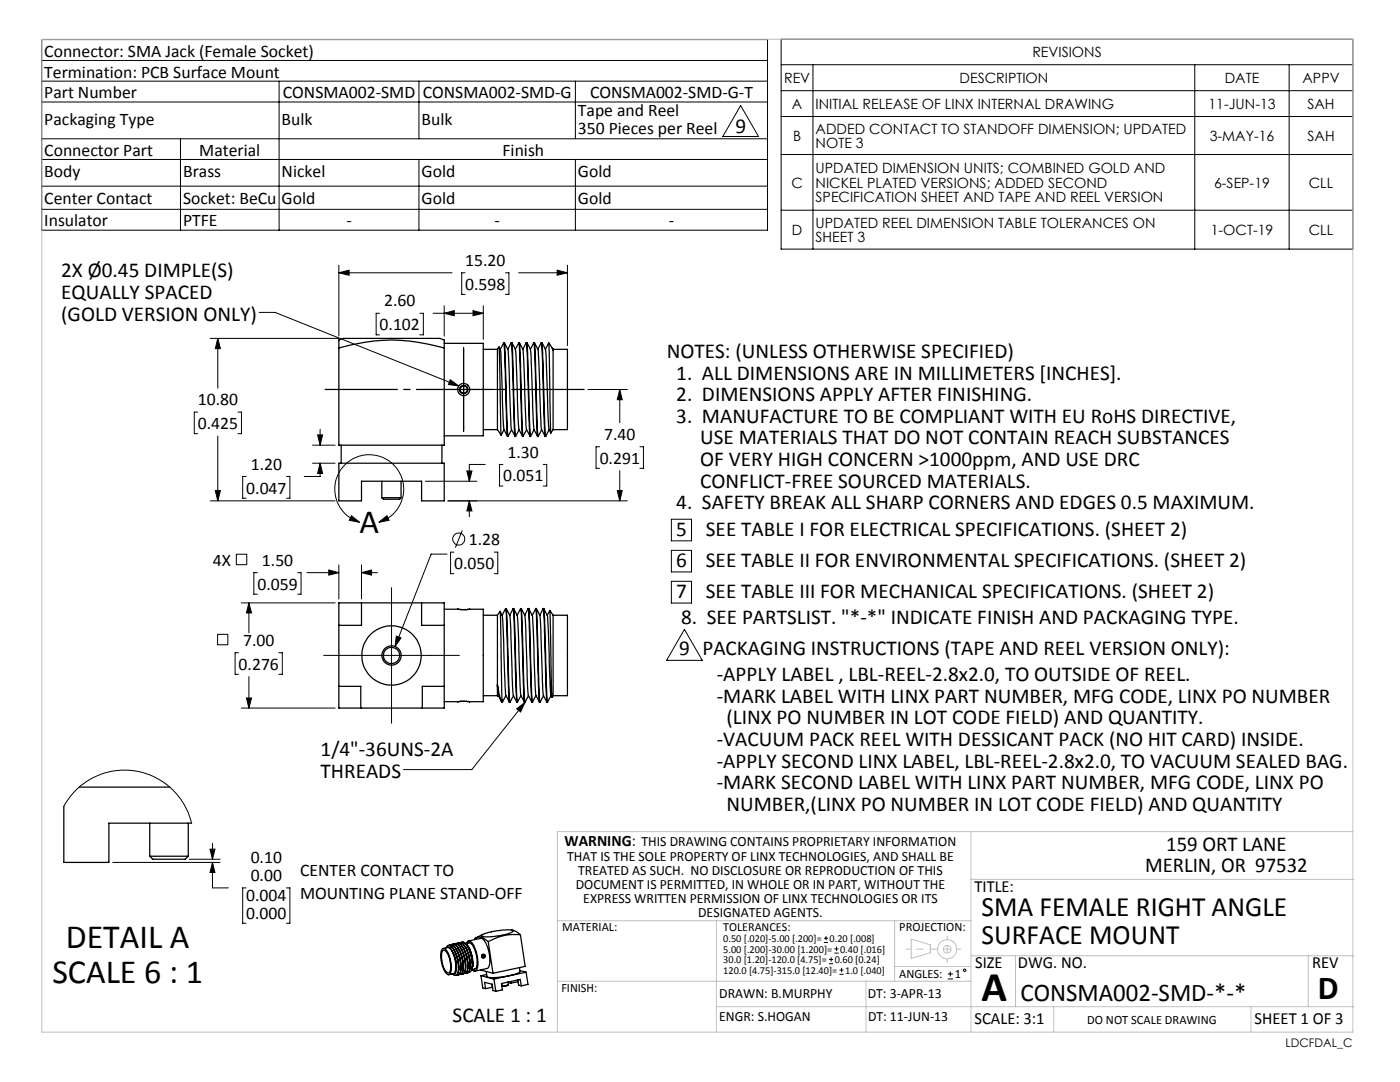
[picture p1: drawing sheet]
<svg xmlns="http://www.w3.org/2000/svg" width="279mm" height="216mm" viewBox="0 0 279 216" stroke-linecap="round" stroke-linejoin="round" font-family="sans-serif">
<g fill="none" stroke="#000" stroke-width=".2">
<path d="M8.3 7.9h144.9v38h-144.9zM8.3 12.1h144.9M8.3 16.2h144.9M55.7 16.2v29.7M83.6 16.2v11.5M114.8 16.2v11.5M155.9 7.8h114.1v41.9h-114.1zM155.9 12.9h114.1M155.9 18.1h114.1M162.2 12.9v36.8M238.4 12.9v36.8M257.3 12.9v36.8"/>
<path d="M8.3 20.4h144.9M8.3 27.7h144.9M8.3 31.8h144.9M8.3 37.1h144.9M36 27.7v18.2M83.6 31.8v14.1M114.8 31.8v14.1M147.8 21.1l3.6 6.1h-7.1zM155.9 23.2h114.1M155.9 30.8h114.1M8.3 41.8h144.9M67.6 54.4l2.1-.5v1z"/>
<path d="M67.6 54.4h22.6M67.6 52.9v14.2M92.8 54.4h-.7v4.3h.7M100.9 54.4h.7v4.3h-.7M103.5 54.4h9.7M111.2 53.9l2 .5-2 .5zM113.2 52.9v16.1M155.9 41.9h114.1M41.9 67.5h25.8M43.5 67.5l.5 2.1h-1zM43.5 67.5v10M51.7 62.3h3.2l36.6 14.7"/>
<path d="M75.7 62.5h-.6v4.3h.6M83.8 62.5h.7v4.3h-.7M84.2 77.7h16.7M86.4 62.5h10M88.7 62.5l2-.5v1zM88.7 61v6.1M89.9 75.8l1.6 1.2-2-.3zM92.5 69.4v16.7M94.4 62l2 .5-2 .5zM96.4 61v6.7M117.3 77.7h7.9M123.7 77.7l.5 2.1h-1z"/>
<path d="M123.7 77.7v6.6M39.4 82.2h-.6v4.3h.6M41.9 99.9h25M43 97.9h1l-.5 2zM43.5 87v12.9M47.5 82.2h.7v4.3h-.7M49.1 95.1h-.7v4.3h.7M57.2 95.1h.7v4.3h-.7M62.4 92.4h4.5M62.4 88.8h4.5M63.4 86.8h1l-.5 2zM63.9 92.4v2.7h-3.2"/>
<path d="M63.9 85.7v3.1M63.9 92.4l.5 2.1h-1zM84.9 96h10.3M89.4 99.9h35.8M93.2 94h1l-.5 2zM93.7 99.9l.5 2.1h-1zM93.7 99.9v3.2M96.8 92.7h-3.1v3.3M100.4 92.7h-.7v4.3h.7M108.4 92.7h.7v4.3h-.7M119.7 89.1h-.7v4.4h.7M123.2 97.9h1l-.5 2z"/>
<path d="M123.7 93.9v6M127.7 89.1h.7v4.4h-.7M47.2 110.6h2v2.1h-2zM51.4 114.3h-.7v4.3h.7M59.4 114.3h.7v4.3h-.7M61.2 114.3h6.4M65.6 113.7l2 .6-2 .5zM67.6 112.7v6.8M70.1 102.9l1.7 1.3-2.1-.4zM71.8 104.2a6.9 6.9 0 0 1-3.7-10.6 6.9 6.9 0 0 1 11.2 0 6.9 6.9 0 0 1-3.7 10.6M72.1 114.3l2.1-.6v1.1zM72.1 114.3h3.2"/>
<path d="M72.1 112.7v6.8M75.6 104.2l1.6-1.3 .4 .9zM78.1 117.3v27M89.2 110.6h-3.2l-7.2 18.4M90.6 110.2h-.7v4.3h.7M92.3 105.8l-1.4 3.5M98.6 110.2h.7v4.3h-.7M134 103.6h4v4.3h-4zM134 109.8h4v4.3h-4zM134 116h4v4.3h-4zM43.4 126.6h2.1v2.1h-2.1zM47.6 130.2h-.7v4.3h.7"/>
<path d="M48.2 120.3h18.7M49.2 139.3h1l-.5 2zM49.7 120.3v6M49.7 135v6.3M49.7 120.3l.5 2h-1zM55.6 130.2h.7v4.3h-.7M64.6 130.8h27.1M79.1 126.9l.9 .4-1.2 1.7zM136.6 125.6l3.6 6.2h-7.2zM48.2 141.3h18.7M103.1 141.4l1.7-1.2-.9 1.9zM104.8 140.2l-10.6 13.4h-13.7"/>
<path d="M12.7 160.9l.8-1.3 1.7-2 1.2-1.1 2.2-1.3 2.2-.9 1.7-.5 1.7-.1h2.2l2.3 .5 2 .8 1.8 1 1.4 1.1 1.4 1.4 1.5 2 .8 1.8 .6 2M22.5 172.1h21.4M37.7 171.4h6.2M41.9 169.4h1l-.5 2zM42.4 172.1l.5 2h-1zM42.4 172.1v5.1h3.2M42.4 168.3v3.1M49.1 177.2h-.7v7h.7M57.2 177.2h.7v7h-.7M164.4 188.1h.8M164.4 187.2h.8M164.9 186.8v.8"/>
<path d="M165.5 192.3h.8M165.5 191.5h.8M165.9 191v.9M166.5 190.2h.9M166.5 189.3h.9M166.9 188.9v.9M167.5 194.4h.8M167.5 193.6h.8M168 193.1v.9M189.2 195.3h1M189.2 194.3h1M189.7 193.9v.9"/>
<circle cx="91.5" cy="107.6" r="1.21"/>
<circle cx="192.5" cy="193.6" r=".23"/>
</g>
<g fill="none" stroke="#c0c0c0" stroke-width=".2">
<path d="M8.4 7.8h261.6v198.2h-261.6zM193.8 165.9v40.1M193.8 175.5h76.4M270 165.9h-158.8v40.1M111.2 195.8h82.6M111.2 183.7h82.6M143 183.7v22.3M172.8 195.8v10.2M178.5 192.9h15.3M178.5 183.7v12.1M181.9 187.4l3.8 1.1v1.6l-3.8 1.1zM193.8 190.7h76.4"/>
<path d="M202.7 190.7v10.2M261.1 190.7v10.2M143 200.9h127.2M210.3 200.9v5.1M249.7 200.9v5.1"/>
<circle cx="189" cy="189.4" r=".76"/>
<circle cx="189" cy="189.4" r="1.91"/>
</g>
<path d="M116.6 77.7h-51.7" fill="none" stroke="#000" stroke-width=".25" stroke-dasharray="15.2 1.3 1.3 1.3" stroke-dashoffset=".8"/>
<path d="M180.9 189.4h5.4M186.3 189.4h5.5" fill="none" stroke="#c0c0c0" stroke-width=".2" stroke-dasharray="15.2 1.3 1.3 1.3" stroke-dashoffset="14.4"/>
<path d="M189 192v-5.2" fill="none" stroke="#c0c0c0" stroke-width=".2" stroke-dasharray="15.2 1.3 1.3 1.3" stroke-dashoffset="14.5"/>
<g fill="#000">
<path d="M111.2 53.9l2 .5-2 .5zM67.6 54.4l2.1-.5v1zM94.4 62l2 .5-2 .5zM88.7 62.5l2-.5v1zM93.2 94h1l-.5 2zM93.7 99.9l.5 2.1h-1zM63.9 92.4l.5 2.1h-1zM63.4 86.8h1l-.5 2zM43.5 67.5l.5 2.1h-1zM43 97.9h1l-.5 2zM72.1 114.3l2.1-.6v1.1zM65.6 113.7l2 .6-2 .5zM49.7 120.3l.5 2h-1zM49.2 139.3h1l-.5 2zM79.1 126.9l-.3 2.1 1.2-1.7zM41.9 169.4h1l-.5 2zM42.4 172.1l.5 2h-1z"/>
<path d="M89.9 75.8l1.6 1.2-2-.3zM103.1 141.4l1.7-1.2-.9 1.9z"/>
<path d="M123.7 77.7l.5 2.1h-1zM123.2 97.9h1l-.5 2z"/>
<path d="M75.6 104.2l1.6-1.3 .4 .9zM70.1 102.9l1.7 1.3-2.1-.4z"/>
</g>
<g fill="none" stroke="#000" stroke-width=".25">
<path d="M67.6 69.4a35.6 35.6 0 0 1 21.1 0M67.6 69.4v-1.6l.9-.3h19.3l.9 .3v1.6M67.6 69.4v19.4h21.1v-19.4M88.7 68.5h7.7v18.5h-7.7M96.4 69.7h2.9M99.3 69.7v16M99.3 69.7l.3-.4 .4 17.5M99.6 69.3l.3 .4 .1 1.1 .4 12.6a5.3 5.3 0 0 0 .9 3.7M100.5 68.4l.2 2 .5 15.7 .1 1h.1M100.6 68.4l.8 18.7 .7-1.3M100.6 68.4l.8 1.6 .5 13.4a4.9 4.9 0 0 0 .9 3.7M100.6 68.4l-.8 1.3"/>
<path d="M102 68.4l-.6 1.3M102 68.4l.3 3.5 .3 13.2 .1 1.8 .2 .2M102.1 68.4l.1 .5 .1 1.5 .6 16.7 .7-1.3M102.2 68.4a5.1 5.1 0 0 1 .8 3.6l.4 11.4a5.3 5.3 0 0 0 .9 3.7M103.5 68.4l.2 2 .5 15.7 .1 1h.1M103.6 68.4l.8 18.7 .7-1.3M103.6 68.4l.8 1.6 .5 13.4a4.9 4.9 0 0 0 .9 3.7M103.6 68.4l-.8 1.3M105 68.4l-.6 1.3M105 68.4l.3 3.5 .3 13.2 .1 1.8 .2 .2M105.1 68.4l.1 .5 .1 1.5 .6 16.7 .7-1.3M105.2 68.4a5.1 5.1 0 0 1 .8 3.6l.4 10.6a7.1 7.1 0 0 0 .9 4.5"/>
<path d="M106.5 68.4l.2 2 .5 15.7 .1 1h.1M106.6 68.4l.8 18.7 .7-1.3M106.6 68.4l.8 1.6 .5 13.4a4.9 4.9 0 0 0 .9 3.7M106.6 68.4l-.8 1.3M108 68.4l-.6 1.3M108 68.4l.3 4.3 .4 13v1.2l.2 .2M108.1 68.4l.1 .5 .1 1.5 .4 14 .2 2.7 .7-1.3M108.2 68.4a5.1 5.1 0 0 1 .8 3.6l.4 10.6a7.3 7.3 0 0 0 .5 3.8M109.5 68.4l-.7 1.3M109.5 68.4l.4 18M109.5 68.4l.9 1.4M110.2 69.5l.2 .3"/>
<path d="M110.4 69.7v.1M110.4 69.8v15.9M110.4 69.7h2.8v16h-2.8M67.6 92.4h21.1v7.5h-4.6v-3.9h-12v3.9h-4.5zM68.1 88.8v3.6M76.2 99.3h3.8M76.2 99.3l.3 .3h2.2a1.34 1.34 0 0 0 1.3-.3M76.2 96v3.3M80 96v3.3M88.2 88.8v3.6M96.4 85.7h2.9M99.3 85.7l.7 1.1"/>
<path d="M100.6 85.8l-.6 1M110.4 85.7l-.5 .7M67.6 120.3h21.1v21h-21.1zM67.6 136.9h4.4v4.4M72.1 120.3v4.5h-4.5M84.1 120.3v4.5h4.6M88.7 121.6h2.6M88.7 136.9h-4.4v4.4M91.3 121.6h.1M91.3 121.6h2.4M91.4 121.6h2.3M93.7 121.6h2.7v18.4h-2.7"/>
<path d="M96.4 122.8h2.9M96.4 138.8h2.9M99.3 136.7l.1 2.1M99.3 136.7l.1 2.3M99.3 136.7l.5 2.6 .4 .9M99.3 136.7v2.1M99.3 122.8v13.9M99.3 138.8l.1 .2M99.4 138.8l.6 1.1M99.4 138.8v.2M99.8 122l.4 .8M99.8 122l.4 17.7"/>
<path d="M99.8 122l-.5 .8M100.2 139.7l.1 .4M100.2 139.7v.5M100.2 122.8l.7-1.4 .8 18.8 .8-1.4M100.2 122.8l.8 16M100.9 121.4l.2 .3 .1 2.5 .3 12.4 .3 3.5M101 138.8l-.8 1.4M101 138.8l.7 1.3M101 121.4a5.4 5.4 0 0 1 .9 3.8l.4 11.2a5.8 5.8 0 0 0 .9 3.7M102.4 121.5l.8 18.7 .8-1.4M102.4 121.4l-.7 1.4M102.4 121.4h.1"/>
<path d="M102.5 121.4l.7 1.4M102.5 121.4l.8 18.7M103.2 122.8l.7-1.4 .8 18.8 .8-1.4M103.2 122.8l.8 16M103.9 121.4l.2 .6 .1 2.2 .3 12.4 .3 3.5M104 138.8l.7 1.3M104 121.4l.7 1.4M104.7 122.8l.6 13.6a5.8 5.8 0 0 0 .9 3.7M105.4 121.5l.8 18.7 .8-1.4M105.4 121.4l-.7 1.4M105.4 121.4h.1M105.5 121.4l.7 1.4"/>
<path d="M105.5 121.4l.8 18.7M106.2 122.8l.8 16M106.9 121.5l.8 18.7 .8-1.4M106.9 121.4l-.7 1.4M106.9 121.4h.1M107 138.8l.7 1.3M107 121.4l.2 3.6 .3 11.6 .3 3.5M107 121.4l.7 1.4M107.7 122.8l.7 16M108.4 121.5l.3 3.5 .2 11.6 .3 3.6 .8-1.4M108.4 121.4l-.7 1.4M108.4 121.4h.1"/>
<path d="M108.4 138.8l.7 1.3M108.5 121.4l.7 1.4M108.5 121.4l.8 18.7M109.2 122.8l.5-1 .4 17.3M109.2 122.8l.8 16M109.7 121.8l.7 1M110 138.8l.1 .3M110.4 122.8v16M110.4 122.8h2.8v16h-2.8M110.4 138.8l-.3 .3M15.8 157.1h18.1M88.7 140h2.6"/>
<path d="M91.3 140h.1M91.3 140h2.4M91.4 140h2.3M12.7 160.9v11.2h9v-7.8h16.5M29.9 170.9h7.7M29.9 170.9l.6 .6h6.5l.6-.6M29.9 164.3v6.6M37.6 164.3v6.6M88.3 189.3h.1a1.98 1.98 0 0 1 1.4 1.8 3.7 3.7 0 0 1-.1 3.4 1.26 1.26 0 0 1-1.2-1.1v-.2a4.3 4.3 0 0 1-.2-3.9zM88.4 189.7l.1-.1a1.66 1.66 0 0 1 1.2 1.5 3.3 3.3 0 0 1-.1 3 1.25 1.25 0 0 1-1.1-1.3l-.1-.1a3.6 3.6 0 0 1 0-3zM89.3 189.1h.1a3.1 3.1 0 0 1 1.5 2.5 2.88 2.88 0 0 1-.3 2.9l-.4-.2M89.3 189.1l.1-.1a.84 .84 0 0 1 1.1 .3"/>
<path d="M89.3 189.1a2.34 2.34 0 0 1 1.4 2 3.5 3.5 0 0 1-.1 3.1l-1 .3M89.3 189.1l-.8 .2M89.7 188.6a.73 .73 0 0 1 1.1 .5 7 7 0 0 1 1 5.1l-.3 .3h-.3M89.9 188.5a1.34 1.34 0 0 1 1.3 1 6.4 6.4 0 0 1 .5 4.8l-.2 .2M90 188.7a6.6 6.6 0 0 1 1.3 5.6l-.3 .3M90 188.7a.56 .56 0 0 0-.6-.1 .56 .56 0 0 0-.3 .5M90 188.7l.5 .6M90.2 188.5a1.14 1.14 0 0 1 1.4 1 6.4 6.4 0 0 1 .5 4.8l-.4 .1M90.2 189.8l.7 1.4 .2 1.6v.8M90.2 189.7v.1M90.4 188.4h.1M90.4 188.4a1.75 1.75 0 0 1 1.4 1.4 6 6 0 0 1 .4 4.4l-.3 .3"/>
<path d="M90.5 189.3a6.5 6.5 0 0 1 .7 5.2l-.1 .1-.5-.1M90.5 189.4a6.4 6.4 0 0 1 1 4.3M90.6 188.4a.93 .93 0 0 1 1.3 .7 6.5 6.5 0 0 1 .7 5.1l-.5 .1M90.8 188.3h.1M90.9 188.3a1.75 1.75 0 0 1 1.3 1.4 6.1 6.1 0 0 1 .4 4.5l-.2 .1M91 189.3l.8 1.7 .2 2.3M91 194.6h.1M91.1 188.3a.93 .93 0 0 1 1.2 .6 6.5 6.5 0 0 1 .8 5.2l-.2 .1h-.3M91.3 188.2a1.32 1.32 0 0 1 1.2 1.1 6.4 6.4 0 0 1 .6 4.8l-.3 .1M91.4 189.2a6.4 6.4 0 0 1 1 4.3M91.4 194.5h.1M91.5 188.2a.73 .73 0 0 1 1.1 .5 6.3 6.3 0 0 1 .9 5.3l-.2 .1h-.2"/>
<path d="M91.8 188.1a1.34 1.34 0 0 1 1.2 1.1 6.4 6.4 0 0 1 .6 4.8l-.3 .1M91.9 189.1a6.4 6.4 0 0 1 1 4.3M92 193.3v.3M92 188.1a.73 .73 0 0 1 1.1 .5l.9 2 .3 1.7M92.2 188a1.32 1.32 0 0 1 1.3 1.1l.6 2M92.4 189a6.5 6.5 0 0 1 .9 4.3M92.8 188.9a6.4 6.4 0 0 1 1 4.3M92.9 188.2a5.7 5.7 0 0 1 1.4 4.7l-.2-1.8M93 188.3l.6-.2a2.34 2.34 0 0 1 1.4 2.1 3.5 3.5 0 0 1-.2 3.1l-.7 .2M93.1 188.3a.59 .59 0 0 1 .5-.6 .59 .59 0 0 1 .7 .5v.1a6.2 6.2 0 0 1 .8 5.3l-.4 .2-.5-.3M93.2 188.6a5.9 5.9 0 0 1 1 4.8M93.3 188.8l.8 1.8 .2 2.2"/>
<path d="M93.5 187.7l2.4-.4a1.96 1.96 0 0 1 1.4 1.7 5.1 5.1 0 0 1 0 4.2l-2.5 .6M94.1 191.1l.2 1.2M94.3 192.3l-.1 .8a.63 .63 0 0 1-.6 .9M94.3 192.8h.1M94.8 187.2a1.85 1.85 0 0 1 2.4 .5l.2 .2M94.8 187.2l.1 .3M95.9 193.5l2.5 .7M96 194.7l.3 2.4 .6 .2M96 194.7l2.6 .7M96.1 186.6l.8-.4 1.3-.3 2.5-.3a2.39 2.39 0 0 1 1.7 .2 10.7 10.7 0 0 1-5.1 1.1h-1.1l-.1-.1zM96.4 186.4l-1.6 .8M97.1 194.5l-1.1 .2"/>
<path d="M97.4 187.9l1 6.3M98.2 196.4l.1 .6-1.4 .3M98.2 196.4l.2 1.3 .6 .1M98.2 196.4l-1.5-.4 .2 1.3M98.6 195.4l.4 2.4M100.1 196.3l.1 .4 1.3-.2M101.5 196.5l-.6 .3-.7-.1M101.9 195.9l.1 .3M102 196.2l-.6-.2 .1 .5M102.1 185.6a2.74 2.74 0 0 1 1.8 .9M103.3 195.6v.3l-1.3 .3M103.3 195.5l.2 1.1 .5 .1"/>
<path d="M103.7 193.1l.1 .8-.5 .3-1.7 .5-2.8 .4a1.67 1.67 0 0 1-1.6-.3l-.2-.9M103.8 193.7l1.2 .3M103.9 186.5a10.6 10.6 0 0 0-6.5 1.4M103.9 186.5l.9 6.3-6.4 1.4M104 196.7l-.2-1.3-3.7 .9 .2 1.2-1.3 .3M105 194l-6.4 1.4M105 194l.4 2.4-1.4 .3"/>
<circle cx="92.5" cy="77.7" r=".84"/>
<circle cx="92.5" cy="77.7" r="1.21"/>
<circle cx="92.5" cy="77.7" r=".71"/>
<circle cx="78.1" cy="130.8" r="1.93"/>
<circle cx="78.1" cy="130.8" r="1.62"/>
<circle cx="78.1" cy="130.8" r="5.9"/>
<circle cx="96.4" cy="190.8" r=".23"/>
<circle cx="96.5" cy="190.8" r=".28"/>
<circle cx="96.5" cy="190.8" r=".4"/>
</g>
<text font-size="8.5" x="195.9" y="199.7">A</text>
<g font-size="6.8">
<text x="71.8" y="106.4">A</text>
<text x="13.1" y="189.2">DETAIL A</text>
<text x="10.5" y="196.1">SCALE 6 : 1</text>
</g>
<text font-size="6.7" x="263" y="199.4">D</text>
<g font-size="5.6">
<text x="195.9" y="182.8">SMA FEMALE RIGHT ANGLE</text>
<text x="195.9" y="188.4">SURFACE MOUNT</text>
</g>
<text font-size="5.1" x="203.6" y="199.7">CONSMA002-SMD-*-*</text>
<g font-size="4.2">
<text x="146.8" y="26.4">9</text>
<text x="12.2" y="55.3">2X Ø0.45 DIMPLE(S)</text>
<text x="12.2" y="59.7">EQUALLY SPACED</text>
<text x="12.2" y="64">(GOLD VERSION ONLY)</text>
<text x="133.1" y="71.4">NOTES: (UNLESS OTHERWISE SPECIFIED)</text>
<text x="135" y="75.7">1. ALL DIMENSIONS ARE IN MILLIMETERS [INCHES].</text>
<text x="135" y="80">2. DIMENSIONS APPLY AFTER FINISHING.</text>
<text x="135" y="84.4">3. MANUFACTURE TO BE COMPLIANT WITH EU RoHS DIRECTIVE,</text>
<text x="139.8" y="88.7">USE MATERIALS THAT DO NOT CONTAIN REACH SUBSTANCES</text>
<text x="139.8" y="93">OF VERY HIGH CONCERN &gt;1000ppm, AND USE DRC</text>
<text x="135" y="101.6">4. SAFETY BREAK ALL SHARP CORNERS AND EDGES 0.5 MAXIMUM.</text>
<text x="139.8" y="97.3">CONFLICT-FREE SOURCED MATERIALS.</text>
<text x="134.9" y="106.9">5</text>
<text x="140.9" y="106.9">SEE TABLE I FOR ELECTRICAL SPECIFICATIONS. (SHEET 2)</text>
<text x="134.9" y="113.1">6</text>
<text x="140.9" y="113.1">SEE TABLE II FOR ENVIRONMENTAL SPECIFICATIONS. (SHEET 2)</text>
<text x="134.9" y="119.3">7</text>
<text x="140.9" y="119.3">SEE TABLE III FOR MECHANICAL SPECIFICATIONS. (SHEET 2)</text>
<text x="135.9" y="124.5">8. SEE PARTSLIST. &quot;*-*&quot; INDICATE FINISH AND PACKAGING TYPE.</text>
<text x="135.5" y="130.7">9 PACKAGING INSTRUCTIONS (TAPE AND REEL VERSION ONLY):</text>
<text x="143.1" y="135.9">-APPLY LABEL , LBL-REEL-2.8x2.0, TO OUTSIDE OF REEL.</text>
<text x="143.1" y="140.2">-MARK LABEL WITH LINX PART NUMBER, MFG CODE, LINX PO NUMBER</text>
<text x="143.1" y="148.9">-VACUUM PACK REEL WITH DESSICANT PACK (NO HIT CARD) INSIDE.</text>
<text x="145" y="144.6">(LINX PO NUMBER IN LOT CODE FIELD) AND QUANTITY.</text>
<text x="64" y="150.9">1/4&quot;-36UNS-2A</text>
<text x="64" y="155.2">THREADS</text>
<text x="143.1" y="153.2">-APPLY SECOND LINX LABEL, LBL-REEL-2.8x2.0, TO VACUUM SEALED BAG.</text>
<text x="143.1" y="157.5">-MARK SECOND LABEL WITH LINX PART NUMBER, MFG CODE, LINX PO</text>
<text x="145" y="161.8">NUMBER,(LINX PO NUMBER IN LOT CODE FIELD) AND QUANTITY</text>
<text x="232.7" y="169.9">159 ORT LANE</text>
<text x="228.5" y="174.1">MERLIN, OR 97532</text>
<text x="90.3" y="204">SCALE 1 : 1</text>
</g>
<g font-size="3.5">
<text x="8.8" y="11.3">Connector: SMA Jack (Female Socket)</text>
<text x="8.8" y="15.5">Termination: PCB Surface Mount</text>
<text x="8.8" y="19.6">Part Number</text>
<text x="56.4" y="19.6">CONSMA002-SMD</text>
<text x="84.4" y="19.6">CONSMA002-SMD-G</text>
<text x="115.3" y="23.1">Tape and Reel</text>
<text x="117.7" y="19.6">CONSMA002-SMD-G-T</text>
<text x="8.8" y="24.9">Packaging Type</text>
<text x="56.2" y="24.9">Bulk</text>
<text x="84.1" y="24.9">Bulk</text>
<text x="115.3" y="26.6">350 Pieces per Reel</text>
<text x="8.8" y="35.4">Body</text>
<text x="8.8" y="31.1">Connector Part</text>
<text x="36.5" y="35.4">Brass</text>
<text x="39.8" y="31.1">Material</text>
<text x="56.2" y="35.4">Nickel</text>
<text x="84.1" y="35.4">Gold</text>
<text x="100.3" y="31.1">Finish</text>
<text x="115.3" y="35.4">Gold</text>
<text x="8.8" y="40.8">Center Contact</text>
<text x="36.5" y="40.8">Socket: BeCu</text>
<text x="56.2" y="40.8">Gold</text>
<text x="84.1" y="40.8">Gold</text>
<text x="115.3" y="40.8">Gold</text>
<text x="8.8" y="45.2">Insulator</text>
<text x="36.5" y="45.2">PTFE</text>
<text x="69.1" y="45.2">-</text>
<text x="98.7" y="45.2">-</text>
<text x="133.5" y="45.2">-</text>
<text x="92.8" y="53.1">15.20</text>
<text x="92.8" y="57.8">0.598</text>
<text x="75.8" y="65.9">0.102</text>
<text x="76.7" y="61.1">2.60</text>
<text x="39.5" y="80.9">10.80</text>
<text x="39.5" y="85.6">0.425</text>
<text x="120.6" y="87.8">7.40</text>
<text x="50" y="93.7">1.20</text>
<text x="101.3" y="91.3">1.30</text>
<text x="119.7" y="92.5">0.291</text>
<text x="49.1" y="98.5">0.047</text>
<text x="100.4" y="96.1">0.051</text>
<text x="42.5" y="112.9">4X</text>
<text x="52.3" y="112.9">1.50</text>
<text x="90.6" y="113.6">0.050</text>
<text x="93.6" y="108.8">1.28</text>
<text x="51.4" y="117.7">0.059</text>
<text x="48.5" y="128.9">7.00</text>
<text x="47.6" y="133.6">0.276</text>
<text x="50" y="172.3">0.10</text>
<text x="49.1" y="179.8">0.004</text>
<text x="50" y="175.8">0.00</text>
<text x="59.9" y="174.8">CENTER CONTACT TO</text>
<text x="59.9" y="179.5">MOUNTING PLANE STAND-OFF</text>
<text x="49.1" y="183.3">0.000</text>
</g>
<g font-size="3.4">
<text x="194.5" y="178">TITLE:</text>
<text x="194.6" y="193.2">SIZE</text>
<text x="203.1" y="193.2">DWG. NO.</text>
<text x="261.9" y="193.2">REV</text>
<text x="194.5" y="204.3">SCALE: 3:1</text>
<text x="250.4" y="204.3">SHEET 1 OF 3</text>
</g>
<text font-size="3.2" x="112.7" y="168.8">WARNING:</text>
<g font-size="2.8">
<text x="206" y="11.4">REVISIONS</text>
<text x="156.5" y="16.5">REV</text>
<text x="191.5" y="16.5">DESCRIPTION</text>
<text x="244.4" y="16.5">DATE</text>
<text x="259.9" y="16.5">APPV</text>
<text x="158" y="21.7">A</text>
<text x="162.8" y="21.7">INITIAL RELEASE OF LINX INTERNAL DRAWING</text>
<text x="241.2" y="21.7">11-JUN-13</text>
<text x="260.9" y="21.7">SAH</text>
<text x="158.3" y="28.1">B</text>
<text x="162.8" y="26.7">ADDED CONTACT TO STANDOFF DIMENSION; UPDATED</text>
<text x="162.8" y="29.5">NOTE 3</text>
<text x="241.4" y="28.1">3-MAY-16</text>
<text x="260.9" y="28.1">SAH</text>
<text x="162.8" y="34.6">UPDATED DIMENSION UNITS; COMBINED GOLD AND</text>
<text x="157.9" y="37.4">C</text>
<text x="162.8" y="37.4">NICKEL PLATED VERSIONS; ADDED SECOND</text>
<text x="162.8" y="40.2">SPECIFICATION SHEET AND TAPE AND REEL VERSION</text>
<text x="242.3" y="37.4">6-SEP-19</text>
<text x="261.2" y="37.4">CLL</text>
<text x="158" y="46.9">D</text>
<text x="162.8" y="45.4">UPDATED REEL DIMENSION TABLE TOLERANCES ON</text>
<text x="241.6" y="46.9">1-OCT-19</text>
<text x="261.2" y="46.9">CLL</text>
<text x="162.8" y="48.3">SHEET 3</text>
<text x="113.2" y="171.8">THAT IS THE SOLE PROPERTY OF LINX TECHNOLOGIES, AND SHALL BE</text>
<text x="128" y="168.8">THIS DRAWING CONTAINS PROPRIETARY INFORMATION</text>
<text x="114.9" y="177.4">DOCUMENT IS PERMITTED, IN WHOLE OR IN PART, WITHOUT THE</text>
<text x="115.4" y="174.6">TREATED AS SUCH. NO DISCLOSURE OR REPRODUCTION OF THIS</text>
<text x="116.4" y="180.2">EXPRESS WRITTEN PERMISSION OF LINX TECHNOLOGIES OR ITS</text>
<text x="139.3" y="183.1">DESIGNATED AGENTS.</text>
<text x="143.5" y="199.2">DRAWN: B.MURPHY</text>
<text x="143.5" y="203.7">ENGR: S.HOGAN</text>
<text x="173.2" y="199.2">DT: 3-APR-13</text>
<text x="173.2" y="203.7">DT: 11-JUN-13</text>
</g>
<g font-size="2.5">
<text x="112.2" y="185.7">MATERIAL:</text>
<text x="144.3" y="185.8">TOLERANCES:</text>
<text x="179.5" y="185.7">PROJECTION:</text>
<text x="112" y="198">FINISH:</text>
<text x="179.5" y="195.2">ANGLES:</text>
<text x="190.5" y="195.2">1</text>
<text x="217" y="204.3">DO NOT SCALE DRAWING</text>
</g>
<text font-size="2.4" x="256.5" y="208.9">LDCFDAL_C</text>
<g font-size="2.1">
<text x="144.3" y="188">0.50 [.020]-5.00 [.200]=</text>
<text x="144.3" y="190.1">5.00 [.200]-30.00 [1.200]=</text>
<text x="165.6" y="188">0.20 [.008]</text>
<text x="167.7" y="190.1">0.40 [.016]</text>
<text x="144.3" y="192.2">30.0 [1.20]-120.0 [4.75]=</text>
<text x="144.3" y="194.3">120.0 [4.75]-315.0 [12.40]=</text>
<text x="166.6" y="192.2">0.60 [0.24]</text>
<text x="168.7" y="194.3">1.0 [.040]</text>
</g>
</svg>
